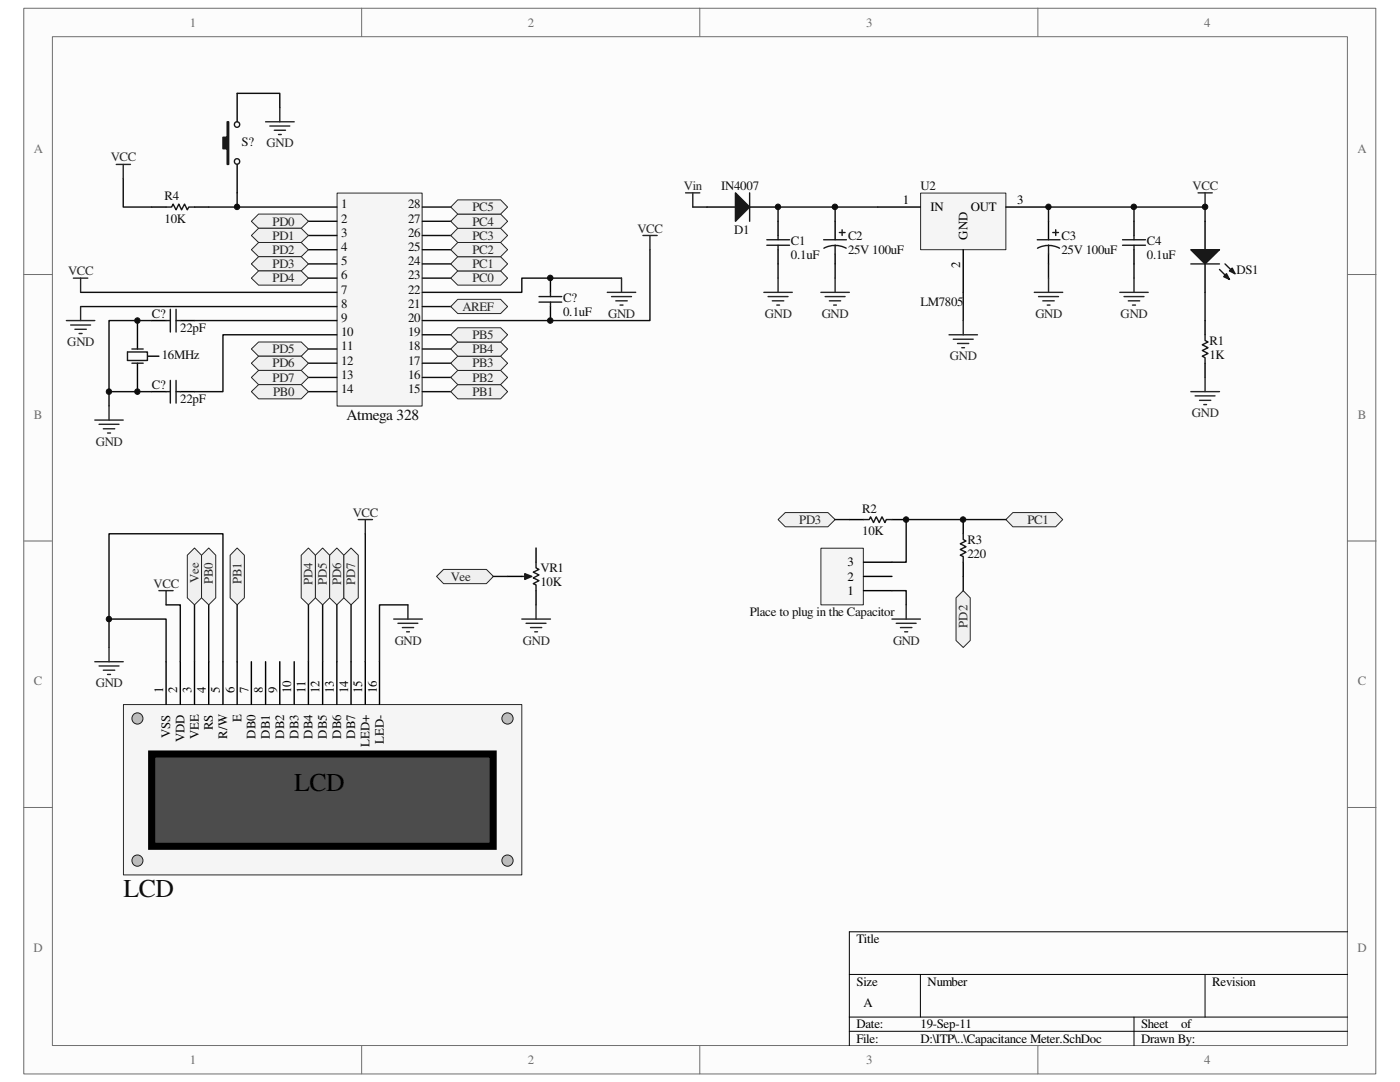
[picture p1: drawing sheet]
<svg xmlns="http://www.w3.org/2000/svg" width="279mm" height="216mm" viewBox="0 0 279 216" stroke-linecap="round" stroke-linejoin="round" font-family="sans-serif">
<path d="M4.8 1.7h269.8v212.6h-269.8z" fill="#fcfcfc"/>
<path d="M4.7 1.7h269.9v212.6h-269.9z" fill="none" stroke="#6e6e6e" stroke-width=".2"/>
<path d="M10.5 7.4h258.4v201.2h-258.4z" fill="#fcfcfc"/>
<g fill="none" stroke="#6e6e6e" stroke-width=".2">
<path d="M10.5 7.3h258.4v201.3h-258.4zM72.2 1.6v5.7M139.7 1.6v5.7M207.1 1.6v5.7M4.7 54.8h5.7M268.9 54.8h5.7M4.7 107.9h5.7M268.9 107.9h5.7M4.7 161.1h5.7M268.9 161.1h5.7M72.2 208.6v5.7M139.7 208.6v5.7"/>
<path d="M207.1 208.6v5.7"/>
</g>
<path d="M169.5 194.4h99.4M183.7 194.4v8.5M240.5 194.4v8.5M268.9 185.9h-99.4v22.7M169.5 202.9h99.4M169.5 205.8h99.4M226.3 202.9v5.7" fill="none" stroke="#000" stroke-width=".2"/>
<path d="M67.3 38.6h16.9v42.4h-16.9z" fill="#f5f5f5"/>
<path d="M67.3 38.5h16.9v42.5h-16.9z" fill="none" stroke="#262626" stroke-width=".2"/>
<g fill="none" stroke="#0e0e0e" stroke-width=".28">
<path d="M61.6 47h5.6M61.6 52.7h5.6M61.6 55.5h5.6M61.6 44.2h5.6M61.6 49.8h5.6M84.3 41.3h5.7M84.3 47h5.7M84.3 52.7h5.7M84.3 55.5h5.7M84.3 44.2h5.7M84.3 49.8h5.7M61.6 69.6h5.6"/>
<path d="M61.6 72.5h5.6M61.6 75.3h5.6M61.6 78.1h5.6M84.3 61.2h5.7M84.3 66.8h5.7M84.3 69.6h5.7M84.3 72.5h5.7M84.3 75.3h5.7M84.3 78.1h5.7"/>
</g>
<path d="M50.2 44.2l1.4-1.5h8.5l1.5 1.5-1.5 1.4h-8.5z" fill-rule="evenodd" fill="#f0f0f0"/>
<path d="M50.2 44.2l1.4-1.5h8.5l1.5 1.5-1.5 1.4h-8.5z" fill="none" stroke="#262626" stroke-width=".2"/>
<path d="M50.2 47l1.4-1.4h8.5l1.5 1.4-1.5 1.4h-8.5z" fill-rule="evenodd" fill="#f0f0f0"/>
<path d="M50.2 47l1.4-1.4h8.5l1.5 1.4-1.5 1.4h-8.5z" fill="none" stroke="#262626" stroke-width=".2"/>
<path d="M50.2 49.8l1.4-1.4h8.5l1.5 1.4-1.5 1.4h-8.5z" fill-rule="evenodd" fill="#f0f0f0"/>
<path d="M50.2 49.8l1.4-1.4h8.5l1.5 1.4-1.5 1.4h-8.5z" fill="none" stroke="#262626" stroke-width=".2"/>
<path d="M51.6 51.2h8.5l1.5 1.5-1.5 1.4h-8.5l-1.4-1.4z" fill-rule="evenodd" fill="#f0f0f0"/>
<path d="M51.6 51.2h8.5l1.5 1.5-1.5 1.4h-8.5l-1.4-1.4z" fill="none" stroke="#262626" stroke-width=".2"/>
<path d="M50.2 55.5l1.4-1.4h8.5l1.5 1.4-1.5 1.4h-8.5z" fill-rule="evenodd" fill="#f0f0f0"/>
<path d="M50.2 55.5l1.4-1.4h8.5l1.5 1.4-1.5 1.4h-8.5z" fill="none" stroke="#262626" stroke-width=".2"/>
<path d="M50.2 69.6l1.4-1.4h8.5l1.5 1.4-1.5 1.5h-8.5z" fill-rule="evenodd" fill="#f0f0f0"/>
<path d="M50.2 69.6l1.4-1.4h8.5l1.5 1.4-1.5 1.5h-8.5z" fill="none" stroke="#262626" stroke-width=".2"/>
<path d="M50.2 72.5l1.4-1.4h8.5l1.5 1.4-1.5 1.4h-8.5z" fill-rule="evenodd" fill="#f0f0f0"/>
<path d="M50.2 72.5l1.4-1.4h8.5l1.5 1.4-1.5 1.4h-8.5z" fill="none" stroke="#262626" stroke-width=".2"/>
<path d="M50.2 75.3l1.4-1.4h8.5l1.5 1.4-1.5 1.5h-8.5z" fill-rule="evenodd" fill="#f0f0f0"/>
<path d="M50.2 75.3l1.4-1.4h8.5l1.5 1.4-1.5 1.5h-8.5z" fill="none" stroke="#262626" stroke-width=".2"/>
<path d="M50.2 78.1l1.4-1.3h8.5l1.5 1.3-1.5 1.5h-8.5z" fill-rule="evenodd" fill="#f0f0f0"/>
<path d="M50.2 78.1l1.4-1.3h8.5l1.5 1.3-1.5 1.5h-8.5z" fill="none" stroke="#262626" stroke-width=".2"/>
<path d="M90 78.1l1.4-1.3h8.5l1.4 1.3-1.4 1.5h-8.5z" fill-rule="evenodd" fill="#f0f0f0"/>
<path d="M90 78.1l1.4-1.3h8.5l1.4 1.3-1.4 1.5h-8.5z" fill="none" stroke="#262626" stroke-width=".2"/>
<path d="M90 75.3l1.4-1.4h8.5l1.4 1.4-1.4 1.5h-8.5z" fill-rule="evenodd" fill="#f0f0f0"/>
<path d="M90 75.3l1.4-1.4h8.5l1.4 1.4-1.4 1.5h-8.5z" fill="none" stroke="#262626" stroke-width=".2"/>
<path d="M90 72.5l1.4-1.4h8.5l1.4 1.4-1.4 1.4h-8.5z" fill-rule="evenodd" fill="#f0f0f0"/>
<path d="M90 72.5l1.4-1.4h8.5l1.4 1.4-1.4 1.4h-8.5z" fill="none" stroke="#262626" stroke-width=".2"/>
<path d="M90 69.6l1.4-1.4h8.5l1.4 1.4-1.4 1.5h-8.5z" fill-rule="evenodd" fill="#f0f0f0"/>
<path d="M90 69.6l1.4-1.4h8.5l1.4 1.4-1.4 1.5h-8.5z" fill="none" stroke="#262626" stroke-width=".2"/>
<path d="M90 66.8l1.4-1.4h8.5l1.4 1.4-1.4 1.4h-8.5z" fill-rule="evenodd" fill="#f0f0f0"/>
<path d="M90 66.8l1.4-1.4h8.5l1.4 1.4-1.4 1.4h-8.5z" fill="none" stroke="#262626" stroke-width=".2"/>
<path d="M91.4 59.7h8.5l1.4 1.5-1.4 1.4h-8.5l-1.4-1.4z" fill-rule="evenodd" fill="#f0f0f0"/>
<path d="M91.4 59.7h8.5l1.4 1.5-1.4 1.4h-8.5l-1.4-1.4z" fill="none" stroke="#262626" stroke-width=".2"/>
<path d="M91.4 54.1h8.5l1.4 1.4-1.4 1.4h-8.5l-1.4-1.4z" fill-rule="evenodd" fill="#f0f0f0"/>
<path d="M91.4 54.1h8.5l1.4 1.4-1.4 1.4h-8.5l-1.4-1.4z" fill="none" stroke="#262626" stroke-width=".2"/>
<path d="M91.4 51.2h8.5l1.4 1.5-1.4 1.4h-8.5l-1.4-1.4z" fill-rule="evenodd" fill="#f0f0f0"/>
<path d="M91.4 51.2h8.5l1.4 1.5-1.4 1.4h-8.5l-1.4-1.4z" fill="none" stroke="#262626" stroke-width=".2"/>
<path d="M91.4 48.4h8.5l1.4 1.4-1.4 1.4h-8.5l-1.4-1.4z" fill-rule="evenodd" fill="#f0f0f0"/>
<path d="M91.4 48.4h8.5l1.4 1.4-1.4 1.4h-8.5l-1.4-1.4z" fill="none" stroke="#262626" stroke-width=".2"/>
<path d="M91.4 45.6h8.5l1.4 1.4-1.4 1.4h-8.5l-1.4-1.4z" fill-rule="evenodd" fill="#f0f0f0"/>
<path d="M91.4 45.6h8.5l1.4 1.4-1.4 1.4h-8.5l-1.4-1.4z" fill="none" stroke="#262626" stroke-width=".2"/>
<path d="M91.4 42.7h8.5l1.4 1.5-1.4 1.4h-8.5l-1.4-1.4z" fill-rule="evenodd" fill="#f0f0f0"/>
<path d="M91.4 42.7h8.5l1.4 1.5-1.4 1.4h-8.5l-1.4-1.4z" fill="none" stroke="#262626" stroke-width=".2"/>
<path d="M91.4 39.9h8.5l1.4 1.4-1.4 1.4h-8.5l-1.4-1.4z" fill-rule="evenodd" fill="#f0f0f0"/>
<path d="M91.4 39.9h8.5l1.4 1.4-1.4 1.4h-8.5l-1.4-1.4z" fill="none" stroke="#262626" stroke-width=".2"/>
<path d="M16.1 58.3h51.1M124 55.5h-19.9v2.8h-19.8M129.7 49.8v14.2h-45.4M16.1 61.2h51.1M21.8 78.1h8.5M30.3 64h-8.5v17M38.8 64h28.4M67.2 66.8h-22.7v11.3h-5.7" fill="none" stroke="#0e0e0e" stroke-width=".28"/>
<g fill="none" stroke="#262626" stroke-width=".28">
<path d="M14.6 55.5h2.9M16.1 55.5v2.8M121.2 58.3h5.7M122 59.2h4M124 55.5v2.8M128.3 47h2.8M129.7 47v2.8M13.3 64h5.6M14.1 64.9h4M14.9 65.7h2.3M15.8 66.5h.6M16.1 61.2v2.8"/>
<path d="M122.9 60h2.3M123.7 60.9h.6M18.9 83.8h5.7M19.8 84.7h3.9M20.6 85.6h2.3M21.5 86.4h.6M21.8 81v2.8"/>
</g>
<path d="M109.9 55.5v2.8M27.4 64v5.6M27.4 72.5v5.6M29.6 71.1h2.1M30.3 64h2.8M30.3 78.1h2.8M36 64h2.8M36 78.1h2.8M109.9 61.2v2.8" fill="none" stroke="#000" stroke-width=".28"/>
<g fill="none" stroke="#1c1c1c" stroke-width=".28">
<path d="M107.6 59.2h4.5M109.9 58.3v.9M25.4 70.2h4v1.7h-4zM26.3 69.6h2.3M26.3 72.5h2.3M33.1 64h.9M33.1 78.1h.9M34 61.7v4.6M34 75.9v4.5M35.1 61.7v4.6M35.1 75.9v4.5M35.1 64h.9"/>
<path d="M35.1 78.1h.9M107.6 60.3h4.5M109.9 60.3v.9"/>
</g>
<path d="M24.7 140.6h79.4v34h-79.4z" fill="#f5f5f5"/>
<path d="M24.6 140.6h79.5v34h-79.5z" fill="none" stroke="#262626" stroke-width=".2"/>
<g fill="none" stroke="#000" stroke-width=".28">
<path d="M33.1 132v8.5M36 132v8.5M38.8 132v8.5M41.7 132v8.5M44.5 132v8.5M47.3 132v8.5M50.2 132v8.5M53 132v8.5M55.8 132v8.5M58.7 132v8.5M61.6 132v8.5M64.4 132v8.5"/>
<path d="M67.2 132v8.5M70.1 132v8.5M72.9 132v8.5M75.7 132v8.5"/>
</g>
<path d="M30.3 150.5h68.1v18.4h-68.1z" fill-rule="evenodd" fill="#4c4c4c"/>
<path d="M30.3 150.5h68.1v18.4h-68.1z" fill="none" stroke="#000" stroke-width="1.4"/>
<circle cx="27.4" cy="143.4" r="1.12" fill="#c0c0c0"/>
<circle cx="27.4" cy="143.4" r="1.12" fill="none" stroke="#1c1c1c" stroke-width=".2"/>
<circle cx="27.4" cy="171.7" r="1.11" fill="#c0c0c0"/>
<circle cx="27.4" cy="171.7" r="1.11" fill="none" stroke="#1c1c1c" stroke-width=".2"/>
<circle cx="101.3" cy="171.7" r="1.12" fill="#c0c0c0"/>
<circle cx="101.3" cy="171.7" r="1.12" fill="none" stroke="#1c1c1c" stroke-width=".2"/>
<circle cx="101.3" cy="143.4" r="1.12" fill="#c0c0c0"/>
<circle cx="101.3" cy="143.4" r="1.12" fill="none" stroke="#1c1c1c" stroke-width=".2"/>
<path d="M21.8 129.2v-5.7h11.3v8.5M21.8 123.5v-17h22.7v25.5M38.8 120.7v11.3M41.7 120.7v11.3M47.3 120.7v11.3M61.6 120.7v11.3M64.4 120.7v11.3M67.2 120.7v11.3M70.1 120.7v11.3" fill="none" stroke="#0e0e0e" stroke-width=".28"/>
<path d="M18.9 132h5.7M19.8 132.9h3.9M20.6 133.7h2.3M21.5 134.6h.6M21.8 129.2v2.8" fill="none" stroke="#262626" stroke-width=".28"/>
<path d="M47.3 109.3l1.5 1.5v8.5l-1.5 1.4-1.4-1.4v-8.5z" fill-rule="evenodd" fill="#f0f0f0"/>
<path d="M47.3 109.3l1.5 1.5v8.5l-1.5 1.4-1.4-1.4v-8.5z" fill="none" stroke="#262626" stroke-width=".2"/>
<path d="M60.1 110.8l1.5-1.5 1.3 1.5v8.5l-1.3 1.4-1.5-1.4z" fill-rule="evenodd" fill="#f0f0f0"/>
<path d="M60.1 110.8l1.5-1.5 1.3 1.5v8.5l-1.3 1.4-1.5-1.4z" fill="none" stroke="#262626" stroke-width=".2"/>
<path d="M62.9 110.8l1.5-1.5 1.4 1.5v8.5l-1.4 1.4-1.5-1.4z" fill-rule="evenodd" fill="#f0f0f0"/>
<path d="M62.9 110.8l1.5-1.5 1.4 1.5v8.5l-1.4 1.4-1.5-1.4z" fill="none" stroke="#262626" stroke-width=".2"/>
<path d="M65.8 110.8l1.4-1.5 1.4 1.5v8.5l-1.4 1.4-1.4-1.4z" fill-rule="evenodd" fill="#f0f0f0"/>
<path d="M65.8 110.8l1.4-1.5 1.4 1.5v8.5l-1.4 1.4-1.4-1.4z" fill="none" stroke="#262626" stroke-width=".2"/>
<path d="M68.6 110.8l1.5-1.5 1.4 1.5v8.5l-1.4 1.4-1.5-1.4z" fill-rule="evenodd" fill="#f0f0f0"/>
<path d="M68.6 110.8l1.5-1.5 1.4 1.5v8.5l-1.4 1.4-1.5-1.4z" fill="none" stroke="#262626" stroke-width=".2"/>
<path d="M40.2 110.8l1.5-1.5 1.4 1.5v8.5l-1.4 1.4-1.5-1.4z" fill-rule="evenodd" fill="#f0f0f0"/>
<path d="M40.2 110.8l1.5-1.5 1.4 1.5v8.5l-1.4 1.4-1.5-1.4z" fill="none" stroke="#262626" stroke-width=".2"/>
<path d="M37.4 110.8l1.4-1.5 1.4 1.5v8.5l-1.4 1.4-1.4-1.4z" fill-rule="evenodd" fill="#f0f0f0"/>
<path d="M37.4 110.8l1.4-1.5 1.4 1.5v8.5l-1.4 1.4-1.4-1.4z" fill="none" stroke="#262626" stroke-width=".2"/>
<path d="M107 109.3v2.9M107 117.9v2.8" fill="none" stroke="#000" stroke-width=".28"/>
<path d="M104.1 115h1.5" fill="none" stroke="#1c1c1c" stroke-width=".28"/>
<path d="M104.7 114.5l1.4 .5-1.4 .6z" fill="#1c1c1c"/>
<path d="M104.7 114.5l1.4 .5-1.4 .6zM107 112.2v1.1l.6 .3-1.2 .6 1.2 .5-1.2 .6 1.2 .6-1.2 .6 .6 .2v1.2" fill="none" stroke="#1c1c1c" stroke-width=".28"/>
<path d="M101.3 115h2.8" fill="none" stroke="#000" stroke-width=".28"/>
<path d="M104.1 123.5h5.8M105 124.4h4M105.9 125.2h2.2M106.7 126.1h.6M107 120.7v2.8" fill="none" stroke="#262626" stroke-width=".28"/>
<path d="M87.1 115l1.4-1.4h8.6l1.4 1.4-1.4 1.5h-8.6z" fill-rule="evenodd" fill="#f0f0f0"/>
<path d="M87.1 115l1.4-1.4h8.6l1.4 1.4-1.4 1.5h-8.6z" fill="none" stroke="#262626" stroke-width=".2"/>
<path d="M138.3 41.3h2.8M72.9 106.5v25.5M98.5 115h2.8M33.1 120.7h2.9v11.3M81.4 120.7h-5.7v11.3" fill="none" stroke="#0e0e0e" stroke-width=".28"/>
<path d="M136.8 38.5h2.9M138.3 38.5v2.8M31.7 117.9h2.8M33.1 117.9v2.8M71.5 103.7h2.8M72.9 103.7v2.8M78.6 123.5h5.7M79.4 124.4h4M80.3 125.2h2.2M81.2 126.1h.5M81.4 120.7v2.8" fill="none" stroke="#262626" stroke-width=".28"/>
<path d="M141.1 41.3h5.7M149.6 41.3h5.7" fill="none" stroke="#000" stroke-width=".28"/>
<path d="M146.8 38.5l2.8 2.8-2.8 2.9z" fill="#1c1c1c"/>
<g fill="none" stroke="#1c1c1c" stroke-width=".28">
<path d="M146.8 38.5l2.8 2.8-2.8 2.9zM149.6 38.5v5.7M153 47.8h4.6M153 48.9h4.6M155.3 47v.8M155.3 48.9v.9M164.4 47.8h4.5M164.4 49.5l.9-.3 1.3-.2 1.4 .2 .9 .3M166.7 48.9v1.8M167.5 46.4h1.2M168.1 45.8v1.2M207 47.8h4.5"/>
<path d="M207.1 49.5l.8-.3 1.4-.2 1.3 .2 .9 .3M209.3 48.9v1.8M210.1 46.4h1.1M210.7 45.8v1.2M224 47.8h4.6M224 48.9h4.6M226.3 47v.8M226.3 48.9v.9"/>
</g>
<path d="M155.3 44.2v2.8M155.3 49.8v2.9M166.7 44.2v3.6M166.7 50.7v2M209.3 44.2v3.6M209.3 50.7v2M226.3 44.2v2.8M226.3 49.8v2.9" fill="none" stroke="#000" stroke-width=".28"/>
<path d="M183.8 38.6h16.9v11.2h-16.9z" fill="#f5f5f5"/>
<path d="M183.7 38.5h17v11.3h-17z" fill="none" stroke="#262626" stroke-width=".2"/>
<path d="M175.2 41.3h8.5M192.2 49.8v8.5M200.7 41.3h8.6M240.5 44.2v5.6M240.5 52.7v5.6" fill="none" stroke="#000" stroke-width=".28"/>
<path d="M155.3 52.7v2.8M166.7 41.3v2.9M166.7 52.7v2.8M175.2 41.3h-19.9v2.9M192.2 58.3v5.7M209.3 44.2v-2.9h31.2v2.9M209.3 52.7v2.8M226.3 41.3v2.9M226.3 52.7v2.8" fill="none" stroke="#0e0e0e" stroke-width=".28"/>
<g fill="none" stroke="#262626" stroke-width=".28">
<path d="M152.4 58.3h5.7M153.3 59.2h4M155.3 55.5v2.8M163.8 58.3h5.7M164.7 59.2h4M166.7 55.5v2.8M206.4 58.3h5.7M207.3 59.2h3.9M209.3 55.5v2.8M223.5 58.3h5.7M224.3 59.2h4M226.3 55.5v2.8"/>
<path d="M154.1 60h2.3M155 60.9h.6M165.5 60h2.3M166.4 60.9h.5M189.4 66.8h5.7M190.2 67.7h4M191.1 68.5h2.2M191.9 69.4h.6M192.2 64v2.8M208.1 60h2.3M209 60.9h.5M225.2 60h2.3"/>
<path d="M226 60.9h.6"/>
</g>
<path d="M237.7 49.8h5.7l-2.9 2.9z" fill="#1c1c1c"/>
<path d="M237.7 49.8h5.7l-2.9 2.9zM243.4 53.8l2 2M244.5 52.7l2 1.9" fill="none" stroke="#1c1c1c" stroke-width=".28"/>
<path d="M244.8 54.6l.6 1.2-1.2-.6z" fill="#1c1c1c"/>
<path d="M244.8 54.6l.6 1.2-1.2-.6z" fill="none" stroke="#1c1c1c" stroke-width=".28"/>
<path d="M245.4 54.1l.5-.6 .6 1.1z" fill="#1c1c1c"/>
<path d="M33.1 41.3h1.1l.3-.6 .6 1.2 .6-1.2 .5 1.2 .6-1.2 .6 1.2 .3-.6h1.1M237.7 52.7h5.7M245.4 54.1l.5-.6 .6 1.1zM240.5 66.8v1.1l.6 .3-1.2 .6 1.2 .6-1.2 .5 1.2 .6-1.2 .6 .6 .3v1.1M172.3 103.7h1.2l.2-.6 .6 1.2 .6-1.2 .6 1.2 .5-1.2 .6 1.2 .3-.6h1.1M192.2 106.5v1.2l.6 .2-1.2 .6 1.2 .6-1.2 .5 1.2 .6-1.2 .6 .6 .2v1.2" fill="none" stroke="#1c1c1c" stroke-width=".28"/>
<path d="M240.5 58.3v5.7" fill="none" stroke="#0e0e0e" stroke-width=".28"/>
<path d="M30.3 41.3h2.8M38.8 41.3h2.9M240.5 64v2.8M240.5 72.5v2.8M169.5 103.7h2.8M178 103.7h2.8M192.2 103.7v2.8M192.2 112.2v2.8" fill="none" stroke="#000" stroke-width=".28"/>
<path d="M239.1 38.5h2.8M240.5 38.5v2.8M237.7 78.1h5.7M238.5 79h4M239.4 79.9h2.2M240.5 75.3v2.8M240.2 80.7h.6M178 123.5h5.7M178.9 124.4h3.9M179.7 125.2h2.3M180.6 126.1h.5M180.8 120.7v2.8" fill="none" stroke="#262626" stroke-width=".28"/>
<path d="M192.2 117.9l1.4 1.4v8.5l-1.4 1.4-1.4-1.4v-8.5z" fill-rule="evenodd" fill="#f0f0f0"/>
<path d="M192.2 117.9l1.4 1.4v8.5l-1.4 1.4-1.4-1.4v-8.5z" fill="none" stroke="#262626" stroke-width=".2"/>
<path d="M192.2 115v2.9" fill="none" stroke="#0e0e0e" stroke-width=".28"/>
<path d="M155.3 103.7l1.4-1.4h8.5l1.5 1.4-1.5 1.4h-8.5z" fill-rule="evenodd" fill="#f0f0f0"/>
<path d="M155.3 103.7l1.4-1.4h8.5l1.5 1.4-1.5 1.4h-8.5z" fill="none" stroke="#262626" stroke-width=".2"/>
<path d="M166.7 103.7h2.8" fill="none" stroke="#0e0e0e" stroke-width=".28"/>
<path d="M200.7 103.7l1.4-1.4h8.6l1.4 1.4-1.4 1.4h-8.6z" fill-rule="evenodd" fill="#f0f0f0"/>
<path d="M200.7 103.7l1.4-1.4h8.6l1.4 1.4-1.4 1.4h-8.6z" fill="none" stroke="#262626" stroke-width=".2"/>
<path d="M24.6 35.6v5.7h5.7M47.3 38.5v2.8M41.7 41.3h25.5" fill="none" stroke="#0e0e0e" stroke-width=".28"/>
<path d="M23.2 32.8h2.8M24.6 32.8v2.8" fill="none" stroke="#262626" stroke-width=".28"/>
<path d="M47.3 18.6v5.7M47.3 32.8v5.7" fill="none" stroke="#000" stroke-width=".28"/>
<path d="M45.3 24.3h.3v8.5h-.3v-3.1h-.8v-2.3h.8z" fill-rule="evenodd" fill="#1c1c1c"/>
<g fill="none" stroke="#1c1c1c" stroke-width=".28">
<path d="M45.3 24.3h.3v8.5h-.3v-3.1h-.8v-2.3h.8z"/>
<circle cx="47.3" cy="32.2" r=".54"/>
<circle cx="47.3" cy="24.8" r=".54"/>
</g>
<path d="M53 24.3h5.7M53.8 25.1h4M54.7 26h2.3M55.6 26.8h.5M55.8 21.5v2.8" fill="none" stroke="#262626" stroke-width=".28"/>
<path d="M47.3 18.6h8.5v2.9" fill="none" stroke="#0e0e0e" stroke-width=".28"/>
<path d="M163.9 109.4h8.4v11.3h-8.4z" fill="#f5f5f5"/>
<path d="M163.8 109.4h8.5v11.3h-8.5z" fill="none" stroke="#262626" stroke-width=".2"/>
<path d="M172.3 117.9h5.7M172.3 115h5.7M172.3 112.2h5.7" fill="none" stroke="#000" stroke-width=".28"/>
<path d="M178 117.9h2.8v2.8M200.7 103.7h-19.9v8.5h-2.8" fill="none" stroke="#0e0e0e" stroke-width=".28"/>
<circle cx="21.7" cy="123.5" r=".54" fill="#0e0e0e"/>
<circle cx="21.7" cy="123.5" r=".54" fill="none" stroke="#0e0e0e" stroke-width=".2"/>
<circle cx="21.7" cy="78.1" r=".54" fill="#0e0e0e"/>
<circle cx="21.7" cy="78.1" r=".54" fill="none" stroke="#0e0e0e" stroke-width=".2"/>
<circle cx="27.4" cy="78.1" r=".53" fill="#0e0e0e"/>
<circle cx="27.4" cy="78.1" r=".53" fill="none" stroke="#0e0e0e" stroke-width=".2"/>
<circle cx="27.4" cy="64" r=".53" fill="#0e0e0e"/>
<circle cx="27.4" cy="64" r=".53" fill="none" stroke="#0e0e0e" stroke-width=".2"/>
<circle cx="47.3" cy="41.3" r=".54" fill="#0e0e0e"/>
<circle cx="47.3" cy="41.3" r=".54" fill="none" stroke="#0e0e0e" stroke-width=".2"/>
<circle cx="109.8" cy="64" r=".55" fill="#0e0e0e"/>
<circle cx="109.8" cy="64" r=".55" fill="none" stroke="#0e0e0e" stroke-width=".2"/>
<circle cx="109.8" cy="55.5" r=".55" fill="#0e0e0e"/>
<circle cx="109.8" cy="55.5" r=".55" fill="none" stroke="#0e0e0e" stroke-width=".2"/>
<circle cx="155.2" cy="41.3" r=".54" fill="#0e0e0e"/>
<circle cx="155.2" cy="41.3" r=".54" fill="none" stroke="#0e0e0e" stroke-width=".2"/>
<circle cx="166.6" cy="41.3" r=".55" fill="#0e0e0e"/>
<circle cx="166.6" cy="41.3" r=".55" fill="none" stroke="#0e0e0e" stroke-width=".2"/>
<circle cx="180.8" cy="103.7" r=".54" fill="#0e0e0e"/>
<circle cx="180.8" cy="103.7" r=".54" fill="none" stroke="#0e0e0e" stroke-width=".2"/>
<circle cx="192.2" cy="103.7" r=".55" fill="#0e0e0e"/>
<circle cx="192.2" cy="103.7" r=".55" fill="none" stroke="#0e0e0e" stroke-width=".2"/>
<circle cx="209.2" cy="41.3" r=".53" fill="#0e0e0e"/>
<circle cx="209.2" cy="41.3" r=".53" fill="none" stroke="#0e0e0e" stroke-width=".2"/>
<circle cx="226.3" cy="41.3" r=".55" fill="#0e0e0e"/>
<circle cx="226.3" cy="41.3" r=".55" fill="none" stroke="#0e0e0e" stroke-width=".2"/>
<circle cx="240.5" cy="41.3" r=".55" fill="#0e0e0e"/>
<circle cx="240.5" cy="41.3" r=".55" fill="none" stroke="#0e0e0e" stroke-width=".2"/>
<text font-size="5.1" x="58.7" y="157.8">LCD</text>
<text font-size="5.1" fill="#0e0e0e" x="24.6" y="179.1">LCD</text>
<text font-size="3.1" fill="#0e0e0e" x="69.1" y="83.7">Atmega 328</text>
<g font-size="2.6" fill="#706f64">
<text x="37.9" y="5.3">1</text>
<text x="105.4" y="5.3">2</text>
<text x="172.8" y="5.3">3</text>
<text x="240.3" y="5.3">4</text>
<text x="6.7" y="30.4">A</text>
<text x="270.9" y="30.4">A</text>
<text x="6.8" y="83.6">B</text>
<text x="271" y="83.6">B</text>
<text x="6.8" y="136.8">C</text>
<text x="271" y="136.8">C</text>
<text x="6.7" y="189.9">D</text>
<text x="270.9" y="189.9">D</text>
<text x="37.9" y="212.3">1</text>
<text x="105.4" y="212.3">2</text>
<text x="172.8" y="212.3">3</text>
<text x="240.3" y="212.3">4</text>
</g>
<g font-size="2.6" fill="#0e0e0e">
<text x="48.2" y="29.1">S?</text>
<text x="32.9" y="39.9">R4</text>
<text x="68.1" y="41.6">1</text>
<text x="81.4" y="41.6">28</text>
<text x="143.9" y="37.9">IN4007</text>
<text x="183.7" y="37.9">U2</text>
<text x="32.9" y="44.4">10K</text>
<text x="68.1" y="44.4">2</text>
<text x="68.1" y="47.2">3</text>
<text x="81.4" y="47.2">26</text>
<text x="81.4" y="44.4">27</text>
<text x="146.5" y="46.7">D1</text>
<text x="169.2" y="47.8">C2</text>
<text x="211.8" y="47.8">C3</text>
<text x="68.1" y="50.1">4</text>
<text x="68.1" y="52.9">5</text>
<text x="81.4" y="52.9">24</text>
<text x="81.4" y="50.1">25</text>
<text x="157.9" y="51.8">0.1uF</text>
<text x="157.9" y="48.9">C1</text>
<text x="169.2" y="50.7">25V 100uF</text>
<text x="211.8" y="50.7">25V 100uF</text>
<text x="228.9" y="51.8">0.1uF</text>
<text x="228.9" y="48.9">C4</text>
<text x="68.1" y="55.8">6</text>
<text x="68.1" y="58.6">7</text>
<text x="81.4" y="58.6">22</text>
<text x="81.4" y="55.8">23</text>
<text x="246.8" y="54.6">DS1</text>
<text x="30.3" y="63.4">C?</text>
<text x="68.1" y="61.4">8</text>
<text x="68.1" y="64.3">9</text>
<text x="81.4" y="64.3">20</text>
<text x="81.4" y="61.4">21</text>
<text x="112.4" y="63.1">0.1uF</text>
<text x="112.4" y="60.3">C?</text>
<text x="183.7" y="61.1">LM7805</text>
<text x="32.3" y="71.6">16MHz</text>
<text x="36" y="66.3">22pF</text>
<text x="68.1" y="67.1">10</text>
<text x="68.1" y="69.9">11</text>
<text x="81.4" y="69.9">18</text>
<text x="81.4" y="67.1">19</text>
<text x="241.4" y="71.6">1K</text>
<text x="241.4" y="68.8">R1</text>
<text x="30.3" y="77.6">C?</text>
<text x="68.1" y="72.8">12</text>
<text x="68.1" y="75.6">13</text>
<text x="81.4" y="75.6">16</text>
<text x="81.4" y="72.8">17</text>
<text x="36" y="80.4">22pF</text>
<text x="68.1" y="78.4">14</text>
<text x="81.4" y="78.4">15</text>
<text x="172.1" y="106.8">10K</text>
<text x="172.1" y="102.3">R2</text>
<text x="193.1" y="111.3">220</text>
<text x="193.1" y="108.5">R3</text>
<text x="107.9" y="117">10K</text>
<text x="107.9" y="114.2">VR1</text>
<text x="149.6" y="123">Place to plug in the Capacitor</text>
</g>
<g font-size="2.6" fill="#262626">
<text x="53.2" y="29.4">GND</text>
<text x="22.1" y="32.2">VCC</text>
<text x="136.5" y="37.9">Vin</text>
<text x="238" y="37.9">VCC</text>
<text x="54.4" y="45">PD0</text>
<text x="54.4" y="47.8">PD1</text>
<text x="94.3" y="47.8">PC3</text>
<text x="94.3" y="45">PC4</text>
<text x="94.3" y="42.2">PC5</text>
<text x="127.2" y="46.4">VCC</text>
<text x="54.4" y="50.7">PD2</text>
<text x="54.4" y="53.5">PD3</text>
<text x="94.3" y="53.5">PC1</text>
<text x="94.3" y="50.7">PC2</text>
<text x="13.6" y="54.9">VCC</text>
<text x="54.4" y="56.3">PD4</text>
<text x="94.3" y="56.3">PC0</text>
<text x="92.3" y="62">AREF</text>
<text x="121.4" y="63.4">GND</text>
<text x="152.7" y="63.4">GND</text>
<text x="164" y="63.4">GND</text>
<text x="206.6" y="63.4">GND</text>
<text x="223.6" y="63.4">GND</text>
<text x="13.4" y="69.1">GND</text>
<text x="54.4" y="70.5">PD5</text>
<text x="94.3" y="70.5">PB4</text>
<text x="94.3" y="67.6">PB5</text>
<text x="189.6" y="71.9">GND</text>
<text x="54.4" y="73.3">PD6</text>
<text x="54.4" y="76.2">PD7</text>
<text x="94.3" y="76.2">PB2</text>
<text x="94.3" y="73.3">PB3</text>
<text x="54.5" y="79">PB0</text>
<text x="94.3" y="79">PB1</text>
<text x="237.9" y="83.3">GND</text>
<text x="19.1" y="88.9">GND</text>
<text x="70.4" y="103.1">VCC</text>
<text x="159.5" y="104.5">PD3</text>
<text x="205.1" y="104.5">PC1</text>
<text x="30.6" y="117.3">VCC</text>
<text x="39.7" y="116.3" transform="rotate(-90 39.7 116.3)">Vee</text>
<text x="42.5" y="116.6" transform="rotate(-90 42.5 116.6)">PB0</text>
<text x="48.2" y="116.6" transform="rotate(-90 48.2 116.6)">PB1</text>
<text x="62.4" y="116.8" transform="rotate(-90 62.4 116.8)">PD4</text>
<text x="65.2" y="116.8" transform="rotate(-90 65.2 116.8)">PD5</text>
<text x="68.1" y="116.8" transform="rotate(-90 68.1 116.8)">PD6</text>
<text x="70.9" y="116.8" transform="rotate(-90 70.9 116.8)">PD7</text>
<text x="90" y="115.9">Vee</text>
<text x="193.1" y="125.3" transform="rotate(-90 193.1 125.3)">PD2</text>
<text x="78.8" y="128.7">GND</text>
<text x="104.4" y="128.7">GND</text>
<text x="178.2" y="128.7">GND</text>
<text x="19.1" y="137.2">GND</text>
</g>
<g font-size="2.6">
<text x="180.2" y="40.7">1</text>
<text x="203" y="40.7">3</text>
<text x="185.7" y="42.2">IN</text>
<text x="193.1" y="47.8" transform="rotate(-90 193.1 47.8)">GND</text>
<text x="193.8" y="42.2">OUT</text>
<text x="191.6" y="53.4" transform="rotate(-90 191.6 53.4)">2</text>
<text x="169.2" y="113">3</text>
<text x="169.2" y="118.7">1</text>
<text x="169.2" y="115.9">2</text>
<text x="32.6" y="138.3" transform="rotate(-90 32.6 138.3)">1</text>
<text x="35.4" y="138.3" transform="rotate(-90 35.4 138.3)">2</text>
<text x="38.2" y="138.3" transform="rotate(-90 38.2 138.3)">3</text>
<text x="41.1" y="138.3" transform="rotate(-90 41.1 138.3)">4</text>
<text x="43.9" y="138.3" transform="rotate(-90 43.9 138.3)">5</text>
<text x="46.8" y="138.3" transform="rotate(-90 46.8 138.3)">6</text>
<text x="49.6" y="138.3" transform="rotate(-90 49.6 138.3)">7</text>
<text x="52.5" y="138.3" transform="rotate(-90 52.5 138.3)">8</text>
<text x="55.3" y="138.3" transform="rotate(-90 55.3 138.3)">9</text>
<text x="58.1" y="138.3" transform="rotate(-90 58.1 138.3)">10</text>
<text x="61" y="138.3" transform="rotate(-90 61 138.3)">11</text>
<text x="63.8" y="138.3" transform="rotate(-90 63.8 138.3)">12</text>
<text x="66.6" y="138.3" transform="rotate(-90 66.6 138.3)">13</text>
<text x="69.5" y="138.3" transform="rotate(-90 69.5 138.3)">14</text>
<text x="72.3" y="138.3" transform="rotate(-90 72.3 138.3)">15</text>
<text x="75.2" y="138.3" transform="rotate(-90 75.2 138.3)">16</text>
<text x="34" y="147.3" transform="rotate(-90 34 147.3)">VSS</text>
<text x="36.8" y="148.1" transform="rotate(-90 36.8 148.1)">VDD</text>
<text x="39.7" y="147.5" transform="rotate(-90 39.7 147.5)">VEE</text>
<text x="42.5" y="145.7" transform="rotate(-90 42.5 145.7)">RS</text>
<text x="45.3" y="147.4" transform="rotate(-90 45.3 147.4)">R/W</text>
<text x="48.2" y="144.1" transform="rotate(-90 48.2 144.1)">E</text>
<text x="51" y="147.4" transform="rotate(-90 51 147.4)">DB0</text>
<text x="53.8" y="147.4" transform="rotate(-90 53.8 147.4)">DB1</text>
<text x="56.7" y="147.4" transform="rotate(-90 56.7 147.4)">DB2</text>
<text x="59.6" y="147.4" transform="rotate(-90 59.6 147.4)">DB3</text>
<text x="62.4" y="147.4" transform="rotate(-90 62.4 147.4)">DB4</text>
<text x="65.2" y="147.4" transform="rotate(-90 65.2 147.4)">DB5</text>
<text x="68.1" y="147.4" transform="rotate(-90 68.1 147.4)">DB6</text>
<text x="70.9" y="147.4" transform="rotate(-90 70.9 147.4)">DB7</text>
<text x="73.7" y="149" transform="rotate(-90 73.7 149)">LED+</text>
<text x="76.6" y="148.4" transform="rotate(-90 76.6 148.4)">LED-</text>
<text x="170.9" y="188.2">Title</text>
<text x="170.9" y="196.7">Size</text>
<text x="185.1" y="196.7">Number</text>
<text x="241.9" y="196.7">Revision</text>
<text x="172.3" y="201">A</text>
<text x="170.9" y="205.2">Date:</text>
<text x="170.9" y="208">File:</text>
<text x="183.7" y="208">D:\ITP\..\Capacitance Meter.SchDoc</text>
<text x="183.7" y="205.2">19-Sep-11</text>
<text x="227.8" y="205.2">Sheet</text>
<text x="227.8" y="208">Drawn By:</text>
<text x="235.7" y="205.2">of</text>
</g>
</svg>
